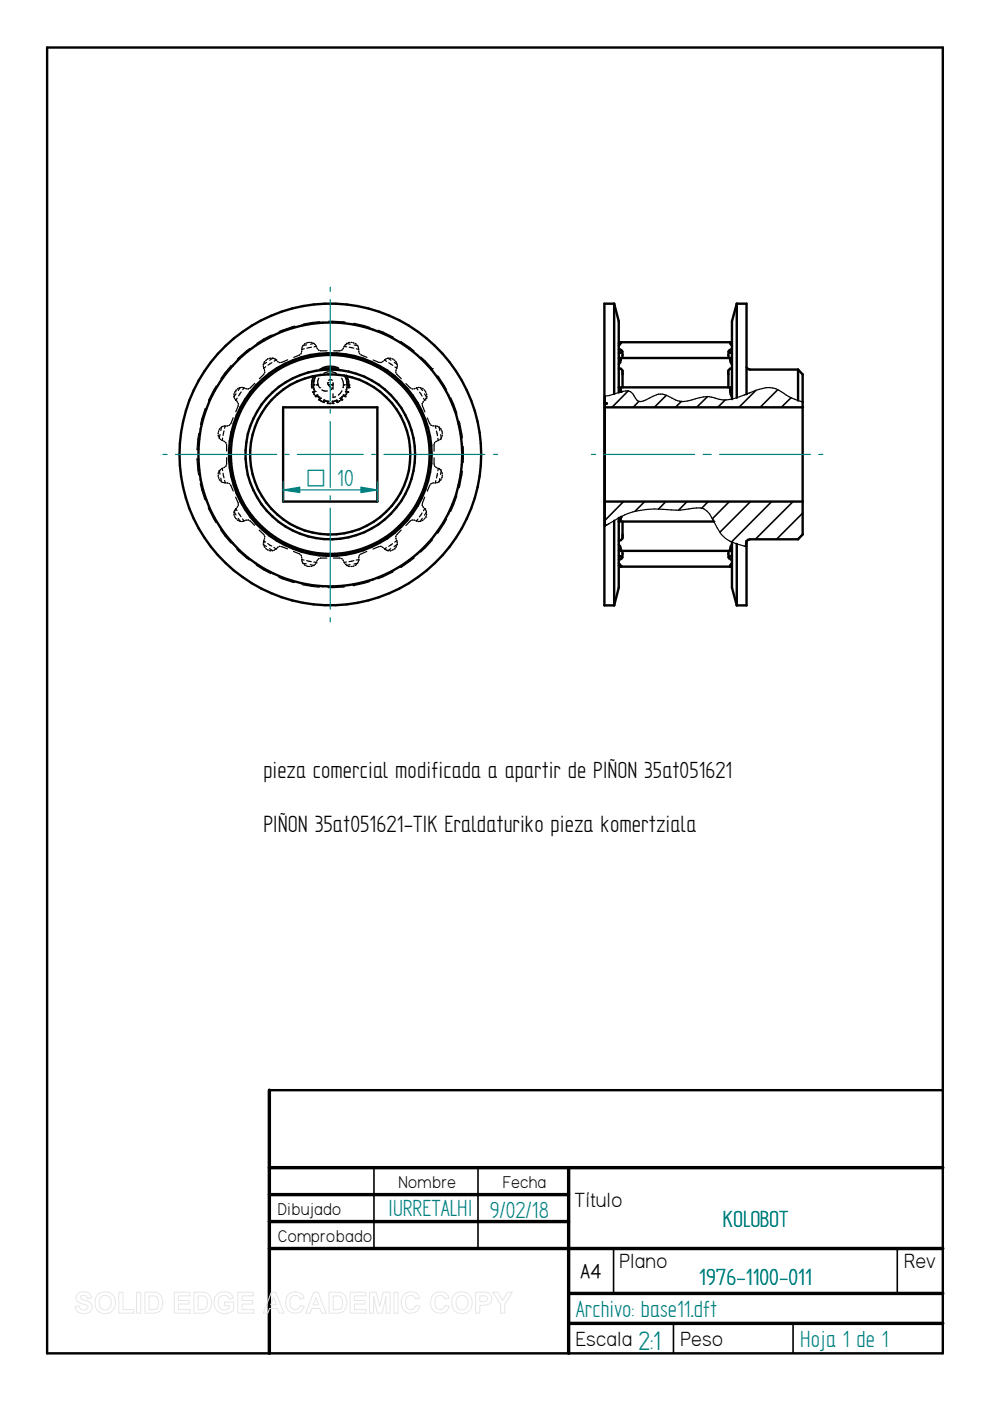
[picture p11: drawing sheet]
<svg xmlns="http://www.w3.org/2000/svg" width="210mm" height="297mm" viewBox="0 0 210 297" stroke-linecap="round" stroke-linejoin="round" font-family="sans-serif">
<g fill="none" stroke="#000" stroke-width=".51">
<path d="M10 10.1h189.9v276.8h-189.9zM60 86.4h20v19.9h-20zM57.1 231.1h142.8"/>
<circle cx="70" cy="96.4" r="17"/>
<circle cx="70" cy="96.4" r="21.1"/>
<circle cx="70" cy="96.4" r="18"/>
<circle cx="70" cy="96.4" r="28"/>
<circle cx="70" cy="96.3" r="21.5"/>
<circle cx="70" cy="96.4" r="32"/>
</g>
<path d="M57.1 231.1v55.8M57.1 247.6h142.8M57.1 253.3h63.5M57.1 259h63.5M120.6 247.6v39.3M57.1 264.7h142.8M120.6 274.2h79.3M120.6 280.6h79.3" fill="none" stroke="#000" stroke-width=".72"/>
<path d="M79.3 247.6v17.1M101.3 247.6v17.1M130.1 264.8v9.4M190.2 264.8v9.4M142.8 280.6v6.3M168.1 280.6v6.3" fill="none" stroke="#000" stroke-width=".34"/>
<g fill="none" stroke="#000" stroke-width=".25">
<path d="M49 77.5l-2.2 2.8M53 73.9l-2.7 2.3M55.8 77.3v.1M55.8 77.6v.2M55.9 77.9v.2M55.9 77.1l-.1 .2M55.9 78.1l.1 .1M56 79.2l-1 1.1M56 78.4l.1 .3M56.1 76.6l-.1 .3M56.1 78.8v.3M56.3 77.8l-.4 .3"/>
<path d="M56.5 76.8l-.7 .5M56.5 76.3l-.2 .2M56.9 76.1l-.3 .1M57.4 75.9l-.3 .1M57.5 71l-3.1 1.8M57.6 75.9h.2M57.7 76.9l-.9 .5M57.8 75.9h.1M57.8 75.9l-.6 .5M58 76l.2 .1M58.2 76.1h.1M58.4 76.2l.1 .1"/>
<path d="M58.5 76.3h.1M58.6 76.5l-.1-.2-.4 .3M58.8 76.6l.2 .2M59.2 76.8h.2M61 76.3l-1.4 .5M62.5 69.1l-3.3 1.2M63.6 75.2l-1.3 .6M63.9 74.8l-.1 .3M64 74.4l-.1 .3M64 73.9v.3M64.1 73.5v.2M64.2 73.3v.1"/>
<path d="M64.3 73.2l-.1 .1M64.5 74l-.5 .1M64.7 72.8l-.2 .2M65 73.1l-.8 .2M65.2 72.6l-.3 .1M65.4 72.6h.2M65.9 72.6h.3M66 73.6l-.9 .2M66.4 72.7l.2 .2M66.5 72.8l-.7 .2M66.7 73l.2 .2M66.8 79.8l-.2 .4-.2 1.4"/>
<path d="M67 79.8l-.5 1.7h.3M67 73.3l.1 .3M67.1 73.4l-.5 .1M67.2 73.8l.2 .2M67.5 74.2l.2 .1M67.8 68.2l-3.5 .5M67.9 78.4h.1M67.9 74.3l1.4 .1M68.2 78.4a3.5 3.5 0 0 1 3.6 0M68.3 78.5a3.4 3.4 0 0 1 3.5 0M68.6 79.2a2.88 2.88 0 0 1 2.7 0M69.7 68.1l3.5 .2"/>
<path d="M71.8 78a3.9 3.9 0 0 0-4.1 .4M71.8 78.1a4 4 0 0 0-3.9 .3M72.2 74.3l-1.5 .1M72.6 74.1l-.2 .2M72.9 73.7l-.2 .3M73 73.4l.5 .1M73 73.4l-.1 .2M73 73.4h.1M73.1 79.8l.4 1.1v.6h-.2M73.2 79.8l.4 1.1 .1 .7M73.2 73.1h.1M73.2 73.1v.1"/>
<path d="M73.4 79.6l.4 1.2 .1 .8M73.4 79.5l.6 1.3v.8M73.5 72.8l.8 .2M73.5 72.8l-.1 .1M73.6 72.8h-.1M74 73.6l1 .2M74.1 72.6l-.3 .1M74.4 72.6h.2M74.8 72.6l.3 .1M75 68.5l3.4 .9M75.1 73.2l.7 .1M75.3 72.8l.2 .2"/>
<path d="M75.6 74l.4 .1M75.7 73.2l.1 .1M75.8 73.3l.1 .1M75.9 73.5l.1 .2M76 73.9v.2M76 74.1l.1 .1M76.1 74.4v.3M76.2 74.9l.1 .2M76.5 75.2l1.3 .6M79.1 76.3l1.4 .5M80.2 70l3.2 1.5M80.9 76.8h-.3"/>
<path d="M81.3 76.5l-.2 .2M81.5 76.3h.1M81.5 76.3l.5 .3M81.5 76.3l-.1 .1M81.7 76.2l-.1 .1M82 76l-.2 .1M82.3 75.9l.6 .5M82.3 75.9l-.2 .1M82.3 75.9h.1M82.4 76.9l.9 .6M82.6 75.9l.3 .1M83.1 76.1l.3 .1"/>
<path d="M83.5 76.3l.2 .2M83.6 76.8l.6 .5M83.7 77.8l.4 .3M83.9 76.6l.2 .3M83.9 78.9l.1 .2M84 78.4l-.1 .3M84.1 79.3l1 1M84.1 78.1v.1M84.2 77.9l-.1 .2M84.2 77.1v.2M84.2 77.3h.1M84.2 77.5v.2"/>
<path d="M85 72.4l2.8 2.1M89.2 75.7l2.5 2.5M91.7 78.2h.1M92.8 79.7l1.9 3M41.8 97.2l.3 3.5M42.2 91.9l-.4 3.5M43.5 86.7h.1M43.5 86.7l-1 3.3M45.8 81.8l-1.6 3.2M46.3 92.2l.1 .3M46.3 91.7v.3M46.4 91.3l-.1 .3"/>
<path d="M46.4 92.8l.1 .1M46.5 99.8h.1M46.5 92.9l.1 .1M46.5 99.8l.2 .7M46.5 99.8l-.1 .2M46.7 92.1l-.2 .8M46.7 90.8l-.2 .3M46.7 93.1l.1 .1M46.8 99.5l-.1 .2M46.9 90.6l-.1 .7M46.9 90.6l-.1 .1M47 93.3h.1"/>
<path d="M47 90.5l-.1 .1M47 93.3l.1 .1M47.1 99.3l.1 .5M47.1 93.4h.1M47.2 92.9l-.1 .5M47.3 99.2l-.4 .2M47.4 90.4l-.2 .1M47.4 93.5l.3 .2M47.5 91.4l-.2 .9M47.5 90.3h.4M47.7 99l-.2 .1M47.8 90.3l-.2 .5"/>
<path d="M47.8 93.8l.1 .2M48 98.7l-.2 .2M48 94.2v1.4M48 97v1.5M48.4 90.3h-.3M48.7 90l-.1 .2M49.4 88.6l-.5 1.3M49.6 84.2h.1M49.6 84v.2M49.7 83.4l-.1 .4M49.7 84.4l.1 .2M49.8 83.1h.1"/>
<path d="M49.8 83.1l-.1 .1M49.9 84.7l.1 .1M50 84.8h.1M50 84.8l.1 .2M50 83.5l-.4 .7M50.1 82.6l-.1 .2M50.2 85.1l.2 .2M50.3 84.4l-.3 .4M50.5 85.5v.2M50.5 85.9l-.5 1.4M50.5 82.3l-.2 .2M50.9 82.2h.1"/>
<path d="M50.9 82.2l-.4 .6M50.9 82.2h-.1M51.1 83.1l-.5 .8M51.2 82.2h.2M51.5 82.2l.2 .1M51.7 82.3l-.2 .3M51.7 82.3h.2M52.1 82.4h.3M52.8 82.4l-.3 .1M54 81.3l-1 1M66.1 82.2h.1M66.3 83.1h.1"/>
<path d="M66.3 80.1l-.2 .7v1.4M66.3 83.1l.1 .2M66.3 82.2l.2 .1M66.4 81.7h.1M66.4 81.7h.4M66.4 83.1h.1M66.4 82l.1 .2M66.5 83.1h.1M66.5 80l-.4 1.6 .2 .5M66.5 83.5l.2 .3M66.5 82.5v.2M66.6 83h.1"/>
<path d="M66.6 82.4l.1 .3M66.6 83.1l-.1 .2M66.6 83.4l.1 .3M66.6 82.9v.1M66.8 83h.1M66.8 82.9v.1M66.8 84h.1M66.8 83l-.1 .1M66.8 83.8l.2 .1M66.9 84.1h.1M67 84h.1M67.1 84h.1"/>
<path d="M67.1 83.9h.1M67.1 81.7h.4l.2 .5M67.2 83.9h.1M67.2 83.9l.1 .1M67.2 83.7h.1M67.2 83.7l-.1 .1M67.2 83.8l.1 .1M67.4 84.1l.2 .2M67.4 84l.2 .1M67.6 84.1h.1M67.6 84.8h.1M67.6 80.2l-.2 .8v.5h-.3"/>
<path d="M67.6 84.8l.1 .1M67.7 84.6h.1M67.7 84.6l-.1 .1M67.7 84.4l.1 .1M67.7 84.5h.1M67.8 82.2h.1M67.8 84.3l.1 .1M67.8 84.6v.2M67.9 84.4h.1M67.9 84.5h.1M67.9 85l.3 .2M68 84.9l.2 .1"/>
<path d="M68.2 82.7l.4 .1 .8 .1M68.4 85.1h.1M68.5 85.3h.1M68.6 85.3h.1M68.6 84.8h.1M68.6 85.2v.1M68.6 84.8v.2M68.7 84.9h.1M68.7 85h.1M69 85h.2M69 85.1h.2M69.2 85h.1"/>
<path d="M69.3 85.2l.1 .1M69.4 85.5v.1M69.4 85.6h.1M69.4 85l.1 .1M69.5 85.6h.1M69.5 81.2l.1 .3h.2M69.5 81.1h.1M69.5 85.1h.1M69.6 85.1h.1M69.6 85.3v.2M69.6 85.1v.1M69.7 80.6a.56 .56 0 0 1 .8 0"/>
<path d="M69.8 85.6h.4M69.8 85.5h.3M69.8 82l.3 .1M69.9 81.7h-.3l.1 .1M70.3 81.7h.3v.8M70.3 82.3h.2l-.4 .4M70.4 85.1h.1M70.4 85.6h.2M70.4 85.1v.1M70.5 85.1h.1M70.5 85.4h.1M70.5 85.4l-.2 .1"/>
<path d="M70.6 85.6h.1M70.6 85.2h.1M70.6 81.1v.4h-.3M70.6 83.5v.8l.6-.2M70.6 85.4v.2M70.7 85.2h-.1M71 85h.1M71 85h-.3M71.1 85.1h-.2M71.2 85l.2 .1M71.3 84.9h.1M71.3 84.9h-.1"/>
<path d="M71.4 84.8v.1M71.4 85.3h.1M71.5 85.3h.1M71.5 85.1h.1M71.6 85.3h-.1M72 84.9l-.2 .1M72.1 84.5h.1M72.1 84.4h.1M72.1 85l-.3 .2M72.3 84.5h.1M72.3 84.7l-.1 .1M72.3 84.6h.1"/>
<path d="M72.3 84.4v.1M72.4 84.7h.1M72.4 84.8h.1M72.4 80.2l.4 .8v.5h.2M72.5 84.8h.1M72.5 82.8l-.7 1M72.6 84l-.3 .2M72.6 84.1l-.1 .2M72.8 83.8h.1M72.8 83.8l-.1 .1M72.8 83.7l.1 .1M72.9 83.9l-.1 .1"/>
<path d="M72.9 83.9h.1M73 84h.1M73 83.9h.2M73.1 81.7h-.3l-.1 .5M73.2 84.1h.1M73.2 83.1h.1M73.2 83h.1M73.2 83.1h.2M73.3 83h.1M73.3 83.9l-.1 .2M73.4 83h.1M73.4 83.5l-.1 .2"/>
<path d="M73.4 81.7h.3M73.4 82.4v.3M73.4 82.8v.2M73.5 83.1v.2M73.5 82.1h.1M73.5 83h.1M73.5 82.1v.1M73.5 82h.1M73.6 83.1h.1M73.6 83.4l-.2 .3M73.6 82.4l-.1 .3M73.6 82.2v.1"/>
<path d="M73.7 81.6h.1M73.7 82.2h.1M73.7 83.1h.1M73.7 82.1h.2M73.8 82.2h.1M73.9 82.1h.1M73.9 81.8h.1M73.9 81.7h.1M73.9 81.8v.1M74 82.2h.1M74 81.6h.1M74 82.1h.1"/>
<path d="M74 81.8v.2M86.1 81.3l1 1M87.3 82.4l.2 .1M88 82.4h-.2M88.3 82.3l.3 .4M88.3 82.3h-.1M88.5 82.2l-.2 .1M88.6 82.2h.2M88.9 83.1l.6 .9M89 82.2h.1M89.1 82.2l.5 .6M89.1 82.2h.1"/>
<path d="M89.5 82.3l.2 .2M89.5 85.9l.6 1.4M89.6 85.5l-.1 .3M89.8 84.5l.2 .3-.1 .2M89.8 85.1l-.1 .2M89.9 82.6l.2 .2M90 83.5l.4 .7M90.1 84.8h.1M90.2 84.7l-.1 .1M90.2 83l.1 .2M90.3 84.5h.1M90.3 84.4v.1"/>
<path d="M90.4 83.4l.1 .3M90.4 84.2h.1M90.4 83.9v.3M90.6 88.6l.6 1.3M91.3 90.1l.2 .1M91.7 90.3h.3M92 94.2v1.5M92 97.1l.1 1.4M92.1 98.7l.1 .2M92.2 90.3h.3M92.2 93.8l-.1 .2M92.3 90.3l.1 .5"/>
<path d="M92.4 99l.2 .2M92.5 91.4l.3 1M92.6 93.6l-.2 .1M92.6 90.4h.2M92.8 99.3h.1M92.8 92.9l.1 .5M92.9 99.3l.1 .1M92.9 99.3l-.1 .5M93 90.5l.1 .1M93 99.4h.1M93.1 93.3l-.3 .2M93.1 90.6l.2 .7"/>
<path d="M93.1 90.6h.1M93.2 99.5l.1 .1M93.3 99.6h.1M93.3 93.2h.1M93.3 90.8l.3 .3M93.4 93l-.1 .2M93.4 92.2l.2 .7M93.5 99.7l.1 .1M93.6 99.8l-.2 .8M93.6 99.8v.1M93.6 92.7l-.1 .3M93.6 91.3l.1 .2"/>
<path d="M93.8 91.7v.2M93.8 92.2l-.1 .3M95.5 84.3l1.4 3.3M97.4 89.3l.6 3.5M98 99.9l-.6 3.5M98.2 94.7v3.4M42.5 102.5l.9 3.4M44.2 107.7l1.6 3.1M46.3 100.8v.2M46.3 101.2l.1 .2M46.3 100.2v.3M46.5 101.6l.2 .3"/>
<path d="M46.7 112.3l2.2 2.8M46.8 101.4l.1 .8M46.9 102.1v.1M46.9 102.2h.2M47.2 102.3h.2M47.3 100.3l.2 1M47.6 102.4h.2M47.6 101.9l.2 .5M47.8 102.4h.1M48 102.4h.3M48.5 102.5l.2 .1M48.9 102.8l.5 1.3"/>
<path d="M49.6 108.5h.1M49.6 108.5l.4 .7M49.6 108.5v.3M49.6 109l.1 .3M49.7 108.2h.1M49.7 108.2v.1M49.7 109.5l.2 .2M50 107.9h.1M50 107.9l-.1 .1M50 109.9l.2 .2M50 105.4l.5 1.4M50.1 107.7l-.1 .2 .2 .3"/>
<path d="M50.2 116.5l2.7 2.2M50.3 110.2l.3 .2M50.4 107.4l-.2 .2M50.5 109.9l.4 .6M50.5 106.9v.3M50.5 108.8l.6 .8M50.8 110.5h.1M50.9 110.5h.2M51.4 110.5l-.2 .1M51.4 110l.3 .4M51.7 110.4l-.1 .1M51.9 110.4h-.2"/>
<path d="M52.3 110.3h-.3M52.5 110.3h.2M52.9 110.4l1.1 1M54.4 119.8l3 1.8M54.9 112.4l1.1 1M55.8 115.1h.1M55.8 115.1v.1M55.8 115.4h.1M55.8 115.4l.7 .5M55.8 115.4l.1 .2M55.9 114.6v.3M55.9 114.6l.4 .3"/>
<path d="M56 114.5l-.1 .1M56 115.8l.2 .3M56 113.6l.1 .2M56.1 114l-.1 .3M56.3 116.2l.2 .2M56.7 116.5l.2 .1M56.8 115.2l.8 .6M57.1 116.3l.7 .5M57.1 116.7l.3 .1M57.7 116.8h.1M57.9 116.7l-.1 .1M58.1 116.1l.4 .3"/>
<path d="M58.3 116.6l-.2 .1M58.5 116.4l-.1 .1M58.5 116.4h.1M58.6 116.3l-.1 .1M59 116l-.2 .2M59.4 115.9h-.3M59.6 115.9l1.4 .5M62.2 116.9l1.4 .6M63.7 117.6l.2 .2M63.9 118l.1 .3M64 118.5v.3M64 118.7h.5"/>
<path d="M64.1 119v.2M64.2 119.3v.1M64.2 119.4l.7 .1M64.2 119.4l.1 .1M64.5 119.7l.3 .2M65 120l.2 .1M65 118.9l1 .2M65.8 119.7l.7 .2M66.5 119.2l.6 .1M66.5 119.9h-.1M66.6 119.8l-.1 .1M66.9 119.5l-.1 .2"/>
<path d="M67 119.3h.1M67.1 119.3h-.1M67.1 119.1v.2M67.4 118.7l-.2 .3M67.6 118.4l-.1 .2M69.3 118.3l-1.4 .1M70.7 118.3l1.4 .1M72.3 118.4l.3 .1M72.7 118.7l.1 .2M72.9 119.1l.2 .3M73.2 119.6h.1M73.2 119.6l.1 .1"/>
<path d="M73.4 119.2l-.4 .1M73.5 119.9h.1M73.5 119.9l.2 .1M74.2 119.7l-.7 .2M75 118.9l-1 .2M75.1 120l-.3 .1M75.6 119.7l-.3 .2M75.8 119.4l-.7 .2M75.8 119.4l-.1 .1M75.9 119.3l-.1 .1M76 119l-.1 .2M76 118.7h.1"/>
<path d="M76 118.7h-.5M76.1 118.5l-.1 .2M76.1 118v.3M76.3 117.6l-.1 .3M77.8 116.9l-1.3 .6M80.4 115.9l-1.3 .5M80.6 115.9h.3M81 116l.2 .1M81.6 116.4h.1M81.6 116.4l.1 .1M81.9 116.6h.1M81.9 116.6l.1 .1"/>
<path d="M81.9 116.1l-.4 .3-.1-.2M82.2 116.8h.2M82.8 116.3l-.5 .5M83 116.7l-.4 .1M83.2 115.3l-.8 .5M83.4 116.5l-.2 .1M83.6 116.4h.1M83.7 116.2l-.1 .2M83.9 114.1l.1 .2M84 113.6l-.1 .3M84.1 114.5v.1M84.1 115.8l-.2 .3"/>
<path d="M84.1 114.6l.1 .2M84.1 114.6l-.4 .3M84.2 115.4l-.6 .5M84.2 115v.1M84.2 115.3v.1M84.2 115.4v.2M85 112.4l-.9 1.1M87.1 110.4l-1 1M87.5 110.3h-.3M87.7 110.3h.3M87.8 118.3l-2.8 2M88.1 110.4h.2"/>
<path d="M88.3 110.4l.2 .1M88.6 110.1l-.3 .3M88.7 110.6h.1M88.9 110.5l-.2 .1M89 110.5h.1M89.3 110.5h-.2M89.5 108.8l-.6 .8M89.5 109.9l-.4 .6M89.5 107l.1 .2M89.7 107.4l.1 .2M89.7 110.2l-.2 .2M90 107.8v.1"/>
<path d="M90 107.9h.1M90 107.9l-.2 .4M90 105.4l-.5 1.4M90.1 107.9l.1 .1M90.1 109.9l-.2 .2M90.3 109.6h.1M90.3 108.1v.2M90.3 109.5v.1M90.4 108.5h.1M90.4 108.5l-.4 .7M90.4 108.5v.2M90.4 108.9v.4"/>
<path d="M91.2 102.8l-.6 1.3M91.5 102.5l-.2 .2M91.7 114.5l-2.5 2.6M91.9 102.4h-.2M92.3 102.4h.2M92.3 102.4h-.1M92.4 101.9l-.1 .5M92.8 100.4l-.3 .9M92.9 102.3h-.2M93.1 102.2h-.1M93.2 102l-.1 .2M93.3 101.4l-.2 .8"/>
<path d="M93.6 101.6l-.2 .3M93.7 100.2l.1 .3M93.7 101.1l-.1 .3M93.8 100.7v.3M94.7 110.1l-1.9 3M96.9 105.2l-1.4 3.3M59.1 122.4l3.3 1.1M64.2 124l3.5 .5M65.4 120.1h.3M66.2 120l-.3 .1M73.1 124.4l-3.5 .2M73.9 120.1h.3"/>
<path d="M74.4 120.1h.3M74.9 124.2h.1M78.4 123.3l-3.5 .9M83.4 121.2l-3.3 1.5"/>
</g>
<path d="M60 102.1v4.2M76.5 103.3l3.5 .6-3.5 .5zM80 102.1v4.2" fill="none" stroke="#008080" stroke-width=".25"/>
<path d="M76.5 103.3l3.5 .6-3.5 .5z" fill="#008080"/>
<path d="M60 103.9l3.5-.6v1.1z" fill="none" stroke="#008080" stroke-width=".25"/>
<path d="M60 103.9l3.5-.6v1.1z" fill="#008080"/>
<g fill="none" stroke="#008080" stroke-width=".25">
<path d="M70 60.9v.9M70 63.5v21.5M34.5 96.4h.9M37.2 96.4h21.5M60.5 96.4h.8M63 96.4h14M70 86.8v.8M70 89.4v13.9M78.8 96.4h.8M81.4 96.4h21.4M104.6 96.4h.9M125.4 96.4h.9"/>
<path d="M128.1 96.4h19.2M149.1 96.4h1.7M152.6 96.4h19.2M173.6 96.4h.9M60 103.9h20M70 105.1v.8M70 107.7v21.5M70 131v.8"/>
</g>
<g fill="none" stroke="#000" stroke-width=".34">
<path d="M133.2 82.9l-3.4 3.5M135.5 85.1l-1.3 1.3M141.3 83.8l-2.6 2.6M144.5 85.1l-1.3 1.3M150 84.1l-2.3 2.3M153.8 84.8l-1.6 1.6M160.3 82.8l-3.6 3.6M164.9 82.6l-3.7 3.8M167.7 84.3l-2 2.1M132.2 106.3l-4 4.1M136.7 106.3l-2.1 2.1M141.2 106.3l-1.6 1.6"/>
<path d="M145.7 106.3l-1.8 1.9M150.2 106.3l-1.4 1.5M154.6 106.3l-3.6 3.7M159.1 106.3l-6.5 6.6M163.6 106.3l-8.5 8.6M168.1 106.3l-8 8M170.2 108.8l-5.6 5.5M170.2 113.3l-1.1 1"/>
</g>
<g fill="#000">
<circle cx="131.6" cy="72.6" r=".25"/>
<circle cx="154.8" cy="72.6" r=".25"/>
<circle cx="128.2" cy="85.6" r=".25"/>
<circle cx="131.6" cy="83.1" r=".25"/>
<circle cx="170.1" cy="86.4" r=".17"/>
<circle cx="131.6" cy="109.6" r=".25"/>
<circle cx="131.6" cy="120.1" r=".25"/>
<circle cx="154.8" cy="120.1" r=".25"/>
</g>
<g fill="none" stroke="#000" stroke-width=".25">
<path d="M131.6 83.1h.1M131.6 83.1l-2.4 .8-1.1 .1M131.7 83.1a2.07 2.07 0 0 1 2.4 .3l.6 1a1.18 1.18 0 0 0 1.7 .6l1.3-.6a4 4 0 0 1 3.2-.7l.4 .1a7 7 0 0 0 3.6 1.3l1.8-.3a6.7 6.7 0 0 1 5.8-.1 6.5 6.5 0 0 0 3.7-.4l2.1-.7M158.2 83.6l-.4 .1M158.2 83.6h.1M158.2 83.6l.2-.1a15.1 15.1 0 0 1 4.7-1.3 5.4 5.4 0 0 1 3.6 1.6l1.2 .6 2.3 .8M128.6 111.3l-.4 .2M151 110a3.4 3.4 0 0 0-4.1-2.2l-2.7 .4-1.8-.1a19.2 19.2 0 0 0-10 1.1l-4.3 2.4M151.1 110.1h.1M151.1 110.1l.2 .4M151.3 110.4l.8 1.5a6.1 6.1 0 0 0 4.1 3.4l2.1 .6M151.3 110.6h.1"/>
<path d="M151.3 110.5h.1M157.8 115.8l.4 .1"/>
</g>
<g fill="none" stroke="#000" stroke-width=".51">
<path d="M130.2 64.4v19.1M130.2 64.4h-2.1v64h2.1M130.2 64.4l1 3.7v15.1M131.2 75.9h24M131.2 72.8l.4-.2h23.2l.4 .2M131.2 78.1l.5 .1 .3 .5v3.4M131.2 74.1h.3l.5 .4v1.4M131.5 75.9l.1 .1a1.26 1.26 0 0 1-.4 1.3M131.6 72.6l-.4 .7M131.9 74.5l-.3 .3h-.4M154.5 74.5l.3 .3h.4M154.8 72.6l.4 .7"/>
<path d="M154.9 75.9a1.26 1.26 0 0 0 .3 1.4M155.2 74.1h-.3l-.4 .4v1.4M155.2 78.1a.85 .85 0 0 0-.8 1.1v2.9M156.2 64.4v19.9M156.2 64.4h2.1v19.2M156.2 64.4l-1 3.7v16.5M158.3 77.9l.3 .3 .4 .2h10.2M169.2 78.4v6.5M169.2 78.4l1 1v33.9l-1 1h-10.2l-.7 .4-.1 1.2M128.2 86.4h42M128.2 84v27.5M128.2 85.6h.4"/>
<path d="M128.2 85.5h.4v.1h-.4M131.2 82.2l.4 .3v.6M131.2 82.1h24M155.2 82.2h-.2a1.08 1.08 0 0 0-.1 1.5l.3 .5M128.2 106.3h42M130.2 110.4v18M131.2 109.8v14.8l-1 3.8M131.2 119.9l.4 .2h23.2l.4-.2M131.2 116.8h24M131.2 115.4a1.05 1.05 0 0 1 .3 1.4M131.2 119.4l.4 .7M131.2 110.6h20.1"/>
<path d="M131.2 117.9h.4l.3 .3M131.6 109.6v.6l-.4 .3M132 116.8v1.4l-.5 .4-.3 .1M132 110.6v3.4l-.3 .5-.5 .1M154.5 116.8v1.4l.1 .2 .6 .3M155.2 114.9v9.7l1 3.8M155.2 115.4a1.25 1.25 0 0 0-.3 1.4M155.2 119.4l-.4 .7M155.2 117.9h-.4l-.3 .3M156.2 115.3v13.1M158.3 114.8v13.6h-2.1"/>
</g>
<g fill="none" stroke="#e6e6e6" stroke-width=".21">
<path d="M16.4 274.3a1.87 1.87 0 0 1 2.9 .6l.1 .4h-.9a.82 .82 0 0 0-.6-.7 .82 .82 0 0 0-.9 .5l.3 .3a2.86 2.86 0 0 1 2.2 1.2 1.44 1.44 0 0 1-1.7 1.9 1.61 1.61 0 0 1-1.8-1.5l.8-.1a.92 .92 0 0 0 .9 .8 .92 .92 0 0 0 .9-.7l-.4-.4a2.27 2.27 0 0 1-2-1.2v-.7zM20.7 274.4a2.26 2.26 0 0 1 2.9-.1 2.26 2.26 0 0 1 .8 2.7 2.2 2.2 0 0 1-2.8 1.4 2.2 2.2 0 0 1-1.4-2.8zM21.4 275a1.35 1.35 0 0 1 1.7-.1 1.35 1.35 0 0 1 .5 1.6 1.28 1.28 0 0 1-1.5 1.2 1.28 1.28 0 0 1-1.1-1.5l.1-.7zM25.2 274h.9v3.7h2.3v.7h-3.2zM29 274h.8v4.4h-.8zM30.7 274h1.7a2.01 2.01 0 0 1 2.1 2.6 1.85 1.85 0 0 1-2.1 1.8h-1.7zM31.6 274.7a1.68 1.68 0 0 1 1.8 .5 1.75 1.75 0 0 1-.5 2.4l-1.3 .1zM37 274h3.3v.7h-2.5v1h2.3v.8h-2.3v1.2h2.5v.7h-3.3zM41.1 274h1.7a2.01 2.01 0 0 1 2 2.6 1.85 1.85 0 0 1-2 1.8h-1.7zM42 274.7a1.68 1.68 0 0 1 1.8 .5 1.75 1.75 0 0 1-.6 2.4l-1.2 .1zM46 274.4a2.13 2.13 0 0 1 3.5 .9l-.9 .1a1.22 1.22 0 0 0-1.5-.7 1.22 1.22 0 0 0-.8 1.4 1.4 1.4 0 0 0 .7 1.5 1.4 1.4 0 0 0 1.6-.2v-.6h-1v-.7h1.9v1.7a2.42 2.42 0 0 1-3.1 .4 2.42 2.42 0 0 1-.9-3zM50.4 274h3.3v.7h-2.4v1h2.3v.8h-2.3v1.2h2.5v.7h-3.4z"/>
<path d="M57.5 274h1l1.7 4.4h-1l-.4-1h-1.7l-.3 1h-1zM58 275.1l.6 1.5h-1.2zM61.1 274.5a1.96 1.96 0 0 1 3.4 .8l-.9 .1a1.13 1.13 0 0 0-1.4-.7 1.13 1.13 0 0 0-.7 1.4 1.15 1.15 0 0 0 .7 1.5 1.15 1.15 0 0 0 1.5-.9l.8 .3a2.05 2.05 0 0 1-2.6 1.3 2.05 2.05 0 0 1-1.3-2.5l.2-.8zM66.5 274h.9l1.8 4.4h-1l-.4-1h-1.7l-.4 1h-.9zM67 275.1l.6 1.5h-1.2zM69.8 274h1.6a2.01 2.01 0 0 1 2.1 2.6 1.85 1.85 0 0 1-2 1.8h-1.7zM70.7 274.7a1.68 1.68 0 0 1 1.8 .5 1.75 1.75 0 0 1-.6 2.4l-1.2 .1zM74.3 274h3.3v.7h-2.5v1h2.3v.8h-2.3v1.2h2.5v.7h-3.3zM78.4 274h1.4l.7 3 .7-3h1.5v4.4h-.8l-.1-3.5-.8 3.5h-1l-.8-3.5v3.5h-.8zM83.5 274h.9v4.4h-.9zM85.6 274.5a1.96 1.96 0 0 1 3.4 .8l-.9 .1a1.13 1.13 0 0 0-1.4-.7 1.13 1.13 0 0 0-.7 1.4 1.15 1.15 0 0 0 .7 1.5 1.15 1.15 0 0 0 1.5-.9l.8 .3a2.05 2.05 0 0 1-2.5 1.3 2.05 2.05 0 0 1-1.4-2.5l.2-.8zM91.9 274.5a1.96 1.96 0 0 1 3.3 .8l-.8 .1a1.13 1.13 0 0 0-1.4-.7 1.13 1.13 0 0 0-.8 1.4 1.15 1.15 0 0 0 .8 1.5 1.15 1.15 0 0 0 1.4-.9l.8 .3a2.05 2.05 0 0 1-2.5 1.3 2.05 2.05 0 0 1-1.4-2.5l.2-.8z"/>
<path d="M96.4 274.4a2.26 2.26 0 0 1 2.8-.1 2.26 2.26 0 0 1 .8 2.7 2.2 2.2 0 0 1-2.8 1.4 2.2 2.2 0 0 1-1.4-2.8zM97 275a1.35 1.35 0 0 1 1.7-.1 1.35 1.35 0 0 1 .5 1.6 1.28 1.28 0 0 1-1.4 1.2 1.28 1.28 0 0 1-1.1-1.5l.1-.7zM100.8 274h1.5a1.45 1.45 0 0 1 1.7 .5 1.45 1.45 0 0 1-.1 1.8 2.66 2.66 0 0 1-2.2 .4v1.7h-.9zM101.7 274.7h.5a.82 .82 0 0 1 1.1 .8l-.3 .4-1.3 .1zM104.5 274h1l1.1 1.8 1-1.8h1l-1.6 2.6v1.8h-.9v-1.9z"/>
</g>
<text font-size="6.4" fill="#008080" x="135.4" y="286.2">2:1</text>
<text font-size="5.7" x="55.8" y="176.5">PIÑON 35at051621-TIK Eraldaturiko pieza komertziala</text>
<g font-size="5.6" fill="#008080">
<text x="71.5" y="103">10</text>
<text x="82.3" y="257.7">IURRETALHI</text>
<text x="103.8" y="258.2">9/02/18</text>
<text x="153.3" y="260.1">KOLOBOT</text>
<text x="148.3" y="272.5">1976-1100-011</text>
<text x="122.1" y="279.1">Archivo: base11.dft</text>
<text x="169.7" y="285.5">Hoja 1 de 1</text>
</g>
<text font-size="5.6" x="55.8" y="165">pieza comercial modificada a apartir de PIÑON 35at051621</text>
<text font-size="5.4" fill="#008080" x="65.1" y="103">q</text>
<g font-size="4.9">
<text x="121.8" y="255.9">Título</text>
<text x="131.4" y="268.8">Plano</text>
<text x="191.7" y="268.8">Rev</text>
<text x="122.1" y="285.3">Escala</text>
<text x="144.3" y="285.3">Peso</text>
</g>
<text font-size="4.7" x="123.1" y="271">A4</text>
<g font-size="4.1">
<text x="84.5" y="251.8">Nombre</text>
<text x="106.6" y="251.8">Fecha</text>
<text x="58.9" y="257.6">Dibujado</text>
<text x="58.9" y="263.3">Comprobado</text>
</g>
</svg>
